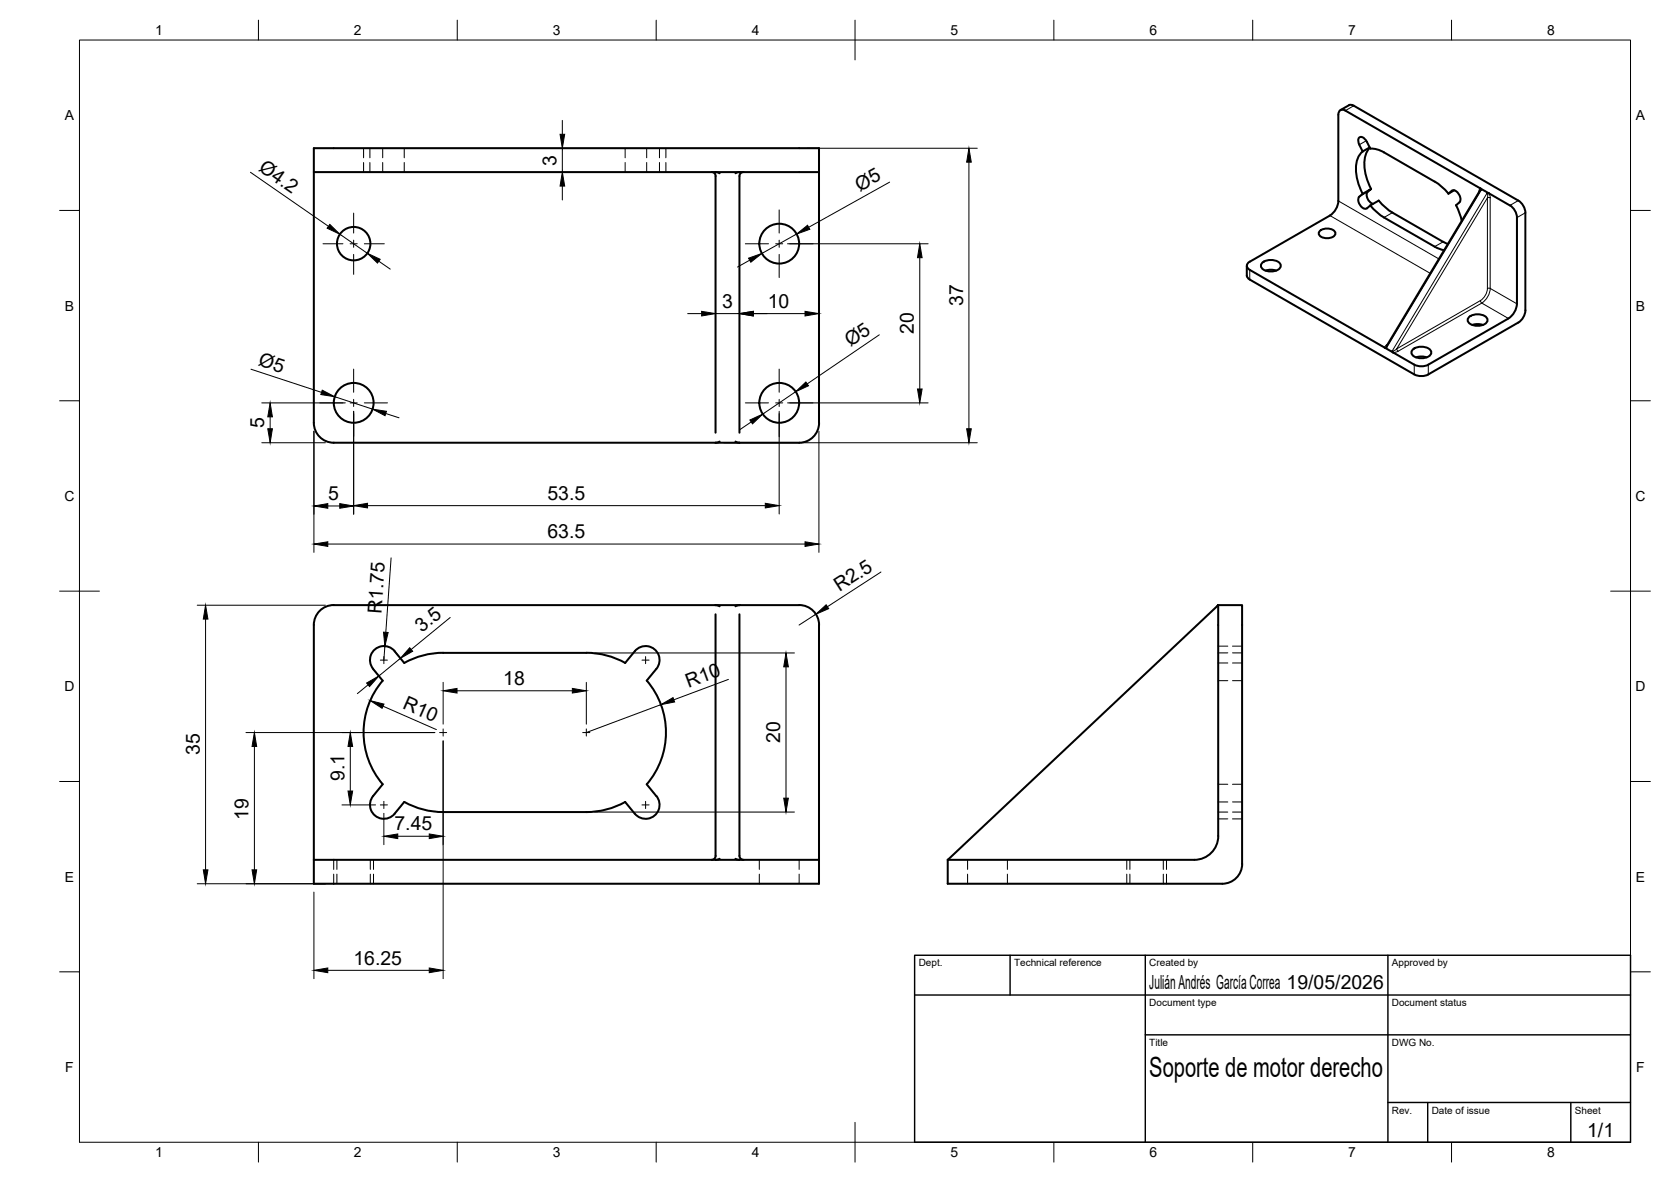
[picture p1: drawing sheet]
<svg xmlns="http://www.w3.org/2000/svg" width="420mm" height="297mm" viewBox="0 0 420 297" stroke-linecap="round" stroke-linejoin="round" font-family="sans-serif">
<!-- layer: Visible -->
<g fill="none" stroke="#000" stroke-width=".51">
<path d="M78.9 37.2h127l.1 69.1a5 5 0 0 1-5.1 5h-117a5 5 0 0 1-5-5zM336.5 28.8v21.7l-.2 1.2-.6 1.2-1.3 1.3M336.5 28.8a1.08 1.08 0 0 1 .5-1.1 1.08 1.08 0 0 1 1.3 .1l33.9 19.5M337 27.7l2.4-1.4 1 .3 41.4 23.8a3.9 3.9 0 0 1 1.7 3.1M341.8 36.4l.8 1.7M341.8 36.4l-.3-.9a.88 .88 0 0 1 .5-1.1 .88 .88 0 0 1 1.2 .5l1.4 2.5h1.1l1.7 .6 13.3 7.6M342.6 38.1a6.9 6.9 0 0 0-1.3 7.1l1.3 3.5M344.4 37l-1.8 1.1M344.4 37.1a7.4 7.4 0 0 0-1 7l1.4 3.4M78.9 43.3h101M178.9 43.2a1.01 1.01 0 0 1 1 1M179.9 43.3h26"/>
<path d="M179.9 43.3l1 .2M179.9 44.2v64.5M186 43.3l-1.1 .2M186.9 43.2a1.01 1.01 0 0 0-1 1v64.5M331.8 58.1a2.77 2.77 0 0 1 4 .4 1.72 1.72 0 0 1-2.1 1.4 1.72 1.72 0 0 1-2.1-1.4zM334.4 54.2l-20.2 11.6a1.08 1.08 0 0 0-.7 1 1.08 1.08 0 0 0 .7 1l34 19.6M342.6 48.7l-.8 .7a2.15 2.15 0 0 0 1.7 3.1l1.1-.9M342.6 48.7l2.2-1.2-.9 .7a2.23 2.23 0 0 0 1.3 3M344.6 51.6l2.1-1.2 1.4 1.5 1.5 1.2 13.3 7.7M344.6 51.6l1.4 1.5 1.5 1.2 13.2 7.7M360.7 45.6l1.6 1.1 1.9 2M364.2 48.7l.8-.8a1.76 1.76 0 0 1 2.2 1.7v.7l-.2 .6"/>
<path d="M365.6 47.8l-1.4 .9M366.1 51.6l1 2.2 .4 1.7M366.9 50.9l-.8 .7M372.1 48l-23.4 38.9M372.2 47.3l.3 .4M372.2 47.3l2.2 1.3M373.9 48.6h.5M374.4 48.6l5.3 3a3.9 3.9 0 0 1 1.7 3.1v21.7l-.2 1.2-.6 1.1-1.3 1.3-20.2 11.6M383.5 53.5v24.5M313.5 69.2l.2 .6 .5 .5 41.4 23.8a4 4 0 0 0 3.6 0M313.5 66.8v2.4M317.4 66.1a3.4 3.4 0 0 1 4.6 .3 1.57 1.57 0 0 1-1.8 1.8 3 3 0 0 1-3.1-1.1v-.7z"/>
<path d="M318.2 68l1.6-.2 1.1 .2M360.7 62l2.4 .9M362.9 60.8l1.2 .5M369.3 79.7a3.4 3.4 0 0 1 4.7 .4 1.57 1.57 0 0 1-1.8 1.7 3 3 0 0 1-3.1-1v-.7zM383.5 78a3.9 3.9 0 0 1-1.7 3.1M348.2 87.4h.4M348.2 87.4l2.1 1.2M350.1 88.2l.2 .4M350.3 88.6l5.3 3a3.9 3.9 0 0 0 3.6 0M355.2 87.9a3.4 3.4 0 0 1 4.6 .3 1.57 1.57 0 0 1-1.8 1.8 3 3 0 0 1-3-1.1v-.7zM356.1 89.8l1.6-.2 1 .2M370.2 81.7l1.6-.3 1 .3"/>
<path d="M381.8 81.1l-22.7 13M180.9 111l-1 .3M184.9 111l1 .3M78.9 157.1v59M78.9 157.1a5 5 0 0 1 5-5l117-.1a5 5 0 0 1 5.1 5.1M179.9 152.1l1 .3M179.9 154.4v60.7M185.9 154.4v60.7M186 152.1l-1.1 .3M205.9 157.1v59M306.3 152.1v58a6 6 0 0 1-6 6M93.8 168.1l2.4 2.9a20 20 0 0 0 0 26.1l-2.4 3"/>
<path d="M99.2 163.7l2.5 2.9a20 20 0 0 1 9.7-2.6l36 .1a19.7 19.7 0 0 1 9.8 2.5l2.4-2.9M99.3 163.7a3.5 3.5 0 0 0-5-.6 3.5 3.5 0 0 0-.5 5M159.6 163.7a3.5 3.5 0 0 1 5-.6 3.5 3.5 0 0 1 .4 5l-2.4 3a19.9 19.9 0 0 1 0 26l2.4 3M78.9 216.1h127v6h-127zM165 200a3.5 3.5 0 0 1-.5 5 3.5 3.5 0 0 1-4.9-.5l-2.4-3a20 20 0 0 1-9.8 2.6h-36a20 20 0 0 1-9.7-2.6l-2.5 3a3.5 3.5 0 0 1-4.9 .5 3.5 3.5 0 0 1-.5-5M179.9 215.1a1.01 1.01 0 0 1-1 1M180.9 215.8l-1 .3M184.9 215.8l1 .3M185.9 215.1a1.01 1.01 0 0 0 1 1M238.3 216.1l68-64h6v65M300.3 216.1h-62v6h69a5 5 0 0 0 5-5"/>
<circle cx="88.9" cy="61.2" r="4.2"/>
<circle cx="195.9" cy="61.2" r="5"/>
<circle cx="88.9" cy="101.2" r="5"/>
<circle cx="195.9" cy="101.2" r="5"/>
</g>
<!-- layer: Hidden -->
<g fill="none" stroke="#000" stroke-width=".25">
<path d="M91.4 37.2v2.5M93 37.2v2.5M96.2 37.2v2.5M101.6 37.2v2.5M157.2 37.2v2.5M162.6 37.2v2.5M165.8 37.2v2.5M167.4 37.2v2.5M91.4 40.8v2.5M93 40.8v2.5M96.2 40.8v2.5M101.6 40.8v2.5"/>
<path d="M157.2 40.8v2.5M162.6 40.8v2.5M165.8 40.8v2.5M167.4 40.8v2.5M306.3 164.1h2.4M306.3 166.6h2.4M306.3 171.1h2.4M306.3 162.4h2.4M309.9 164.1h2.4M309.9 166.6h2.4M309.9 171.1h2.4M309.9 162.4h2.4"/>
<path d="M306.3 197.1h2.4M309.9 197.1h2.4M83.9 216.1v2.4M83.9 219.7v2.4M84.7 216.1v2.4M84.7 219.7v2.4M93.1 216.1v2.4M93.1 219.7v2.4M93.9 216.1v2.4M93.9 219.7v2.4M190.9 216.1v2.4M190.9 219.7v2.4"/>
<path d="M200.9 216.1v2.4M200.9 219.7v2.4M243.3 216.1v2.4M243.3 219.7v2.4M253.3 216.1v2.4M253.3 219.7v2.4M283.3 216.1v2.4M283.3 219.7v2.4M284.1 216.1v2.4M284.1 219.7v2.4M292.5 216.1v2.4M292.5 219.7v2.4"/>
<path d="M293.3 216.1v2.4M293.3 219.7v2.4M306.3 201.5h2.4M306.3 204.1h2.4M306.3 205.8h2.4M309.9 201.5h2.4M309.9 204.1h2.4M309.9 205.8h2.4"/>
</g>
<!-- layer: Visible Narrow -->
<g fill="none" stroke="#000" stroke-width=".25">
<path d="M340.4 26.6l-2.1 1.2M343.5 35.4l-1.7 1M334.4 54.2l25.2 14.5M336.5 50.5l25.3 14.6M343.9 48.2l-2.1 1.2M350.1 53.4l-2.1 1.3M365.2 47.8l-.2 .1M371.9 48.1v.2M371.9 48.1h.1M372.1 48l.4-.3-23.9 39.7 .1-.5M372.2 47.3l-.3 .8M373.9 48.5l.2 .5-.1 .7"/>
<path d="M373.9 48.6l-23.8 39.6 .4-.1 .7-.4M374 49.7v22.8M374 49.7l-22.8 38M374 49.7h.7M374.4 48.6l.3 1.1M374.7 49.7v22.8l6.7 3.9M381.8 50.4l-2.2 1.2M383.5 53.5l-2.1 1.2M314.2 67.8v2.5M362.9 60.8l-2.2 1.2M372.2 75.5l.4 .7M374 72.5a3.9 3.9 0 0 1-1.8 3l-21 12.2"/>
<path d="M374 72.5h.7l-.2 1.2-1 1.7-.9 .7M348.7 86.6l-.5 .7M348.7 86.6l.1 .1M348.9 86.5l-.2 .1M351.2 87.7l.4 .6-1.3 .3M355.6 91.6v2.5M359.1 91.6v2.5M379.3 80l-6.7-3.8-21.1 12.1"/>
</g>
<!-- layer: BORDER -->
<g fill="none" stroke="#000" stroke-width=".25">
<path d="M20 10.1h390v276.9h-390zM65 5.1v5M115 5.1v5M165 5.1v5M215 5.1v10M265 5.1v5M315 5.1v5M365 5.1v5M15 52.9h5M410 52.9h5M15 100.7h5M410 100.7h5"/>
<path d="M15 148.6h10M405 148.6h10M15 196.4h5M410 196.4h5M15 244.2h5M410 244.2h5M65 287v5M115 287v5M165 287v5M215 282.1v9.9M265 287v5M315 287v5"/>
<path d="M365 287v5"/>
</g>
<!-- layer: TITLEBLOCK -->
<path d="M230 240.1h180v46.9h-180zM230 250h180M254 240.1v9.9M288 240.1v46.9M349 240.1v46.9M288 260.1h122M349 277.1h61M359 277.1v9.9M395 277.1v9.9" fill="none" stroke="#000" stroke-width=".36"/>
<!-- layer: Smart Centers -->
<g fill="none" stroke="#000" stroke-width=".25">
<path d="M88.9 53.6v5M195.9 52.8v5.8M81.2 61.3h5M88 61.3h1.8M88.9 60.4v1.8M88.9 63.9v5M91.6 61.3h5M187.4 61.3h5.8M195 61.3h1.8M195.9 60.4v1.8M195.9 63.9v5.9M198.6 61.3h5.8"/>
<path d="M88.9 92.8v5.8M195.9 92.8v5.8M80.4 101.2h5.8M88 101.2h1.8M88.9 100.4v1.8M88.9 103.9v5.9M91.6 101.2h5.8M187.4 101.2h5.8M195 101.2h1.8M195.9 100.4v1.8M195.9 103.9v5.9M198.6 101.2h5.8"/>
<path d="M95.6 165.9h1.8M96.5 165v1.8M161.4 165.9h1.8M162.3 165v1.8M110.5 184.1h1.8M111.4 183.2v1.8M146.5 184.1h1.8M147.4 183.2v1.8M95.6 202.3h1.8M96.5 201.4v1.8M161.4 202.3h1.8M162.3 201.4v1.8"/>
</g>
<!-- layer: FD_Dimensions -->
<g fill="none" stroke="#000" stroke-width=".25">
<path d="M141.4 30.3v3.4M141.4 37.3v6M203 37.3h42.7M63 43.3l19.6 13.6M85.5 58.9l6.9 4.8M141.4 46.8v3.5M200.3 58.8l-8.7 4.9M223.7 45.8l-20.4 11.3M243.6 40.8v66.9M95.2 65.6l2.9 2M172.9 78.8h3.5M179.9 78.8h6"/>
<path d="M188.5 65.4l-3.1 1.7M189.4 78.8h13M198 61.3h35.4M231.3 64.8v33M63.1 92.8l17.7 5.8M84.2 99.7l9.5 3.1M200 98.5l-8.2 5.6M221.1 84.1l-18.2 12.4M65.8 111.3h16M65.8 101.2h21M67.9 104.8v2.9M78.9 108.4v30.4"/>
<path d="M88.9 103.4v25.9M97 103.9l3.3 1.1M182 111.3h63.7M188.9 106l-2.9 2M195.9 103.4v25.8M198 101.2h35.4M205.9 108.4v30.4M82.4 136.7h120M82.4 127.2h3M92.4 127.1h100M49.6 152.1h32.2M51.7 155.6v63"/>
<path d="M98.3 140.2l-1.3 18.7M113.2 155.2l-9.8 8M205.1 154.4l-4.2 2.7M221.5 143.7l-13.5 8.8M92.6 172.1l-2.7 2.2M93.9 168.2l1 1.2M96.3 177.5l13.4 5.9M96.8 162.4l-.3 3.5M99.4 163.8l.9 1.2M100.7 165.4l-5.4 4.5M111.4 171.5v10.5M114.9 173.6h29"/>
<path d="M147.4 171.5v10.5M149.5 164.1h50.2M166.2 177.1l-18.8 7M183.2 170.7l-13.8 5.2M197.6 167.6v33M61.8 184.1h47.5M64 187.6v31M88.1 187.6v11.2M111.4 186.2v59.7M86 202.3h8.4M96.5 204.4v7.9M100 210.1h7.9"/>
<path d="M149.5 204.1h50.2M49.6 222.1h32.2M78.9 224.2v21.7M82.4 243.8h25.5"/>
</g>
<g fill="#000" stroke="#000" stroke-width=".25">
<path d="M140.8 33.7h1.2l-.6 3.6zM82.9 56.4l2.6 2.5-3.2-1.6zM141.4 43.3l.6 3.5h-1.2zM200.3 58.8l2.8-2.2 .5 1zM243.6 37.3l.6 3.5h-1.1zM92.4 63.7l3.2 1.5-.7 .9zM176.4 78.2l3.5 .6-3.5 .6zM188.2 64.9l3.4-1.2-2.8 2.2zM185.9 78.8l3.5-.6v1.2zM202.4 78.2l3.5 .6-3.5 .6zM231.3 61.3l.6 3.5h-1.2zM81 98.1l3.2 1.6-3.5-.5z"/>
<path d="M200 98.5l2.6-2.5 .7 1zM230.7 97.8h1.2l-.6 3.4zM67.3 107.7h1.2l-.6 3.6zM67.9 101.2l.6 3.6h-1.2zM93.7 102.8l3.5 .6-.4 1.1zM188.6 105.5l3.2-1.4-2.6 2.4zM243.1 107.7h1.1l-.6 3.6zM78.9 136.7l3.5-.5v1.1zM78.9 127.2l3.5-.6v1.1zM85.4 126.6l3.5 .6-3.5 .5zM88.9 127.1l3.5-.6v1.1zM192.4 126.5l3.5 .6-3.5 .5z"/>
<path d="M202.4 136.2l3.5 .5-3.5 .6zM51.7 152.1l.6 3.5h-1.2zM96.4 158.9h1.2l-.8 3.5zM205.1 154.4l2.6-2.4 .7 1zM92.2 171.6l3.1-1.7-2.4 2.6zM93.1 176.1l3.4 .8-.4 1.1zM103 162.8l.8 .9-3.1 1.7zM111.4 173.6l3.5-.6v1.2zM143.9 173l3.5 .6-3.5 .6zM166.2 177.1l3-1.8 .4 1.1zM197.6 164.1l.6 3.5h-1.1zM64 184.1l.5 3.5h-1.1z"/>
<path d="M88.1 184.1l.6 3.5h-1.2zM87.5 198.8h1.2l-.6 3.5zM51.1 218.6h1.2l-.6 3.5zM63.4 218.6h1.1l-.5 3.5zM96.5 210.1l3.5-.5v1.1zM107.9 209.6l3.5 .5-3.5 .6zM197.1 200.6h1.1l-.6 3.5zM78.9 243.8l3.5-.5v1.1zM107.9 243.3l3.5 .5-3.5 .6z"/>
</g>
<text font-size="7" x="289" y="270.6">Soporte de motor derecho</text>
<g font-size="4.9">
<text x="139.9" y="41.6" transform="rotate(-90 139.9 41.6)">3</text>
<text x="64.8" y="42.7" transform="rotate(35 64.8 42.7)">Ø4.2</text>
<text x="216.2" y="48.2" transform="rotate(-29 216.2 48.2)">Ø5</text>
<text x="181.6" y="77.4">3</text>
<text x="193" y="77.4">10</text>
<text x="242.2" y="77" transform="rotate(-90 242.2 77)">37</text>
<text x="229.8" y="83.9" transform="rotate(-90 229.8 83.9)">20</text>
<text x="213.8" y="87.2" transform="rotate(-34 213.8 87.2)">Ø5</text>
<text x="64.7" y="91.7" transform="rotate(18 64.7 91.7)">Ø5</text>
<text x="66.5" y="107.6" transform="rotate(-90 66.5 107.6)">5</text>
<text x="82.5" y="125.7">5</text>
<text x="137.6" y="125.6">53.5</text>
<text x="137.7" y="135.3">63.5</text>
<text x="211.1" y="148.8" transform="rotate(-33 211.1 148.8)">R2.5</text>
<text x="95.9" y="154.3" transform="rotate(-86 95.9 154.3)">R1.75</text>
<text x="106.1" y="159.1" transform="rotate(-39 106.1 159.1)">3.5</text>
<text x="126.5" y="172.1">18</text>
<text x="173.1" y="172.9" transform="rotate(-20 173.1 172.9)">R10</text>
<text x="101" y="177.9" transform="rotate(24 101 177.9)">R10</text>
<text x="50.2" y="189.8" transform="rotate(-90 50.2 189.8)">35</text>
<text x="196.2" y="186.8" transform="rotate(-90 196.2 186.8)">20</text>
<text x="86.6" y="196.2" transform="rotate(-90 86.6 196.2)">9.1</text>
<text x="62.5" y="206" transform="rotate(-90 62.5 206)">19</text>
<text x="99.2" y="208.7">7.45</text>
<text x="88.9" y="242.4">16.25</text>
<text x="289" y="248.5">Julián Andrés García Correa 19/05/2026</text>
<text x="399.1" y="285.7">1/1</text>
</g>
<g font-size="3.5">
<text x="39" y="8.8">1</text>
<text x="89" y="8.8">2</text>
<text x="139" y="8.8">3</text>
<text x="189" y="8.8">4</text>
<text x="239" y="8.8">5</text>
<text x="289" y="8.8">6</text>
<text x="339" y="8.8">7</text>
<text x="389" y="8.8">8</text>
<text x="16.3" y="30.2">A</text>
<text x="411.3" y="30.2">A</text>
<text x="16.3" y="78">B</text>
<text x="411.3" y="78">B</text>
<text x="16.2" y="125.9">C</text>
<text x="411.2" y="125.9">C</text>
<text x="16.2" y="173.7">D</text>
<text x="411.2" y="173.7">D</text>
<text x="16.3" y="221.6">E</text>
<text x="411.3" y="221.6">E</text>
<text x="16.4" y="269.4">F</text>
<text x="411.4" y="269.4">F</text>
<text x="39" y="290.8">1</text>
<text x="89" y="290.8">2</text>
<text x="139" y="290.8">3</text>
<text x="189" y="290.8">4</text>
<text x="239" y="290.8">5</text>
<text x="289" y="290.8">6</text>
<text x="339" y="290.8">7</text>
<text x="389" y="290.8">8</text>
</g>
<g font-size="2.5">
<text x="231" y="242.9">Dept.</text>
<text x="255" y="242.9">Technical reference</text>
<text x="289" y="242.9">Created by</text>
<text x="350" y="242.9">Approved by</text>
<text x="289" y="252.8">Document type</text>
<text x="350" y="252.8">Document status</text>
<text x="289" y="262.9">Title</text>
<text x="350" y="262.9">DWG No.</text>
<text x="350" y="279.9">Rev.</text>
<text x="360" y="279.9">Date of issue</text>
<text x="396" y="279.9">Sheet</text>
</g>
</svg>
